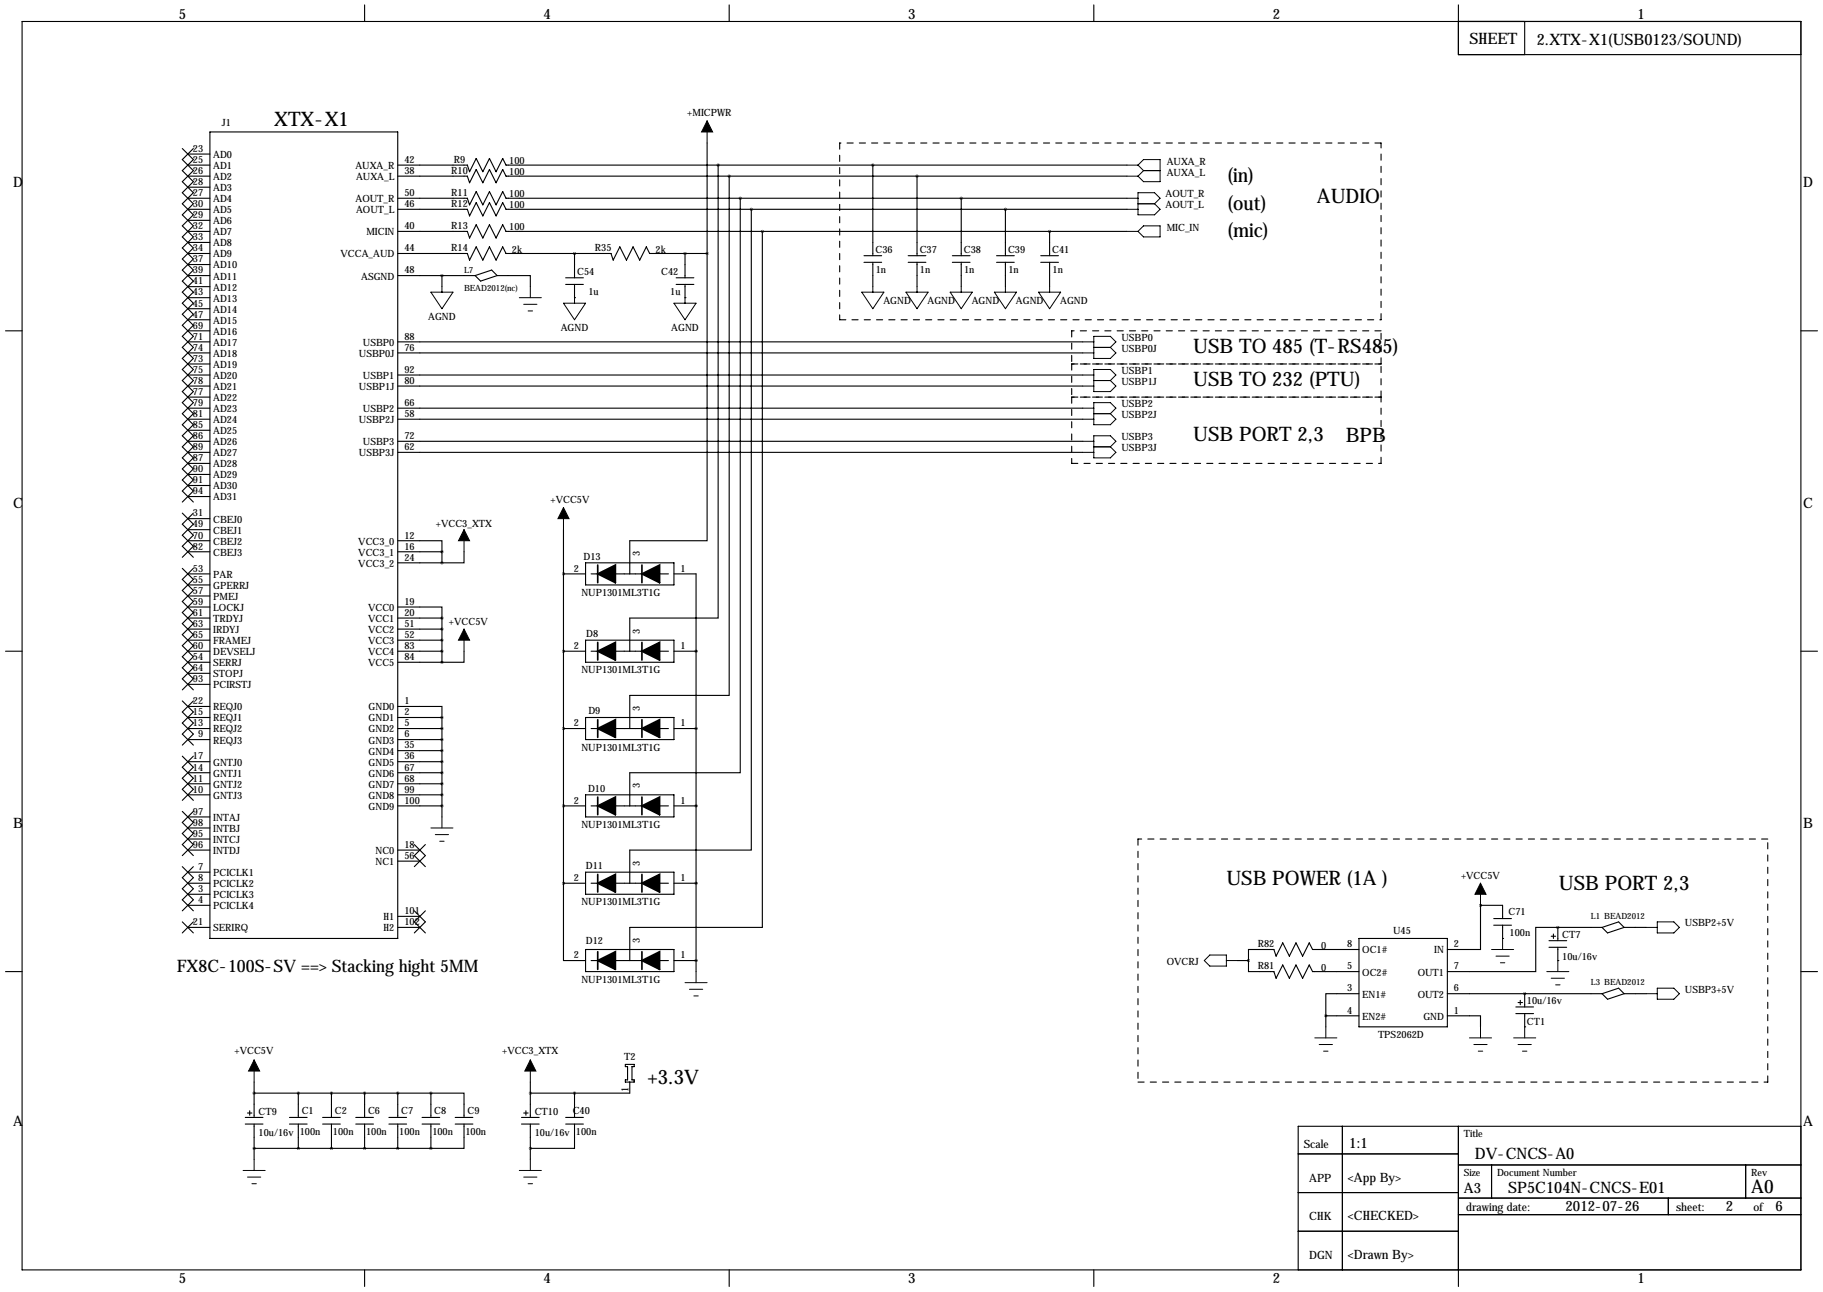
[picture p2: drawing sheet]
<svg xmlns="http://www.w3.org/2000/svg" width="419mm" height="297mm" viewBox="0 0 419 297" stroke-linecap="round" stroke-linejoin="round" font-family="sans-serif">
<g fill="none" stroke="#000" stroke-width=".25">
<path d="M5.1 4.9h408.9v287.1h-408.9zM83.8 1.1v3.8M167.6 1.1v3.8M251.5 1.1v3.8M335.3 1.1v11.5h78.7M350.5 4.9v7.7M41.9 34.1l2.5 2.6-2.5 2.5 2.5 2.6-2.5 2.5 2.5 2.5-2.5 2.6 2.5 2.5-2.5 2.6 2.5 2.5-2.5 2.5 2.5 2.6-2.5 2.5 2.5 2.6-2.5 2.5 2.5 2.5-2.5 2.6 2.5 2.5-2.5 2.6 2.5 2.5-2.5 2.5 2.5 2.6-2.5 2.5 2.5 2.6-2.5 2.5 2.5 2.5-2.5 2.6 2.5 2.5-2.5 2.6 2.5 2.5-2.5 2.5 2.5 2.6-2.5 2.5M43.2 35.4h5.1M43.2 38h5.1M44.4 34.1l-2.5 2.6 2.5 2.5-2.5 2.6 2.5 2.5-2.5 2.5 2.5 2.6-2.5 2.5 2.5 2.6-2.5 2.5 2.5 2.5-2.5 2.6 2.5 2.5-2.5 2.6 2.5 2.5-2.5 2.5 2.5 2.6-2.5 2.5 2.5 2.6-2.5 2.5 2.5 2.5-2.5 2.6 2.5 2.5-2.5 2.6 2.5 2.5-2.5 2.5 2.5 2.6-2.5 2.5 2.5 2.6-2.5 2.5 2.5 2.5-2.5 2.6 2.5 2.5M48.3 30.3h43.1v185.5h-43.1zM91.4 38h16l.5 1.5 1.6-3.1 1.5 3.1 1.5-3.1 1.5 3.1 1.6-3.1 .7 1.6h142.8"/>
<path d="M162.6 32.9v25.4M165.1 38v104.1h-20.3v7.6M200.7 38v20.8M43.2 40.5h5.1M43.2 43h5.1M43.2 45.6h5.1M43.2 48.1h5.1M43.2 50.7h5.1M43.2 53.2h5.1M43.2 55.7h5.1M43.2 58.3h5.1M91.4 40.5h16l.5 1.5 1.6-3 1.5 3 1.5-3 1.5 3 1.6-3 .7 1.5h142.8"/>
<path d="M91.4 45.6h16l.5 1.5 1.6-3 1.5 3 1.5-3 1.5 3 1.6-3 .7 1.5h142.8M91.4 48.1h16l.5 1.5 1.6-3 1.5 3 1.5-3 1.5 3 1.6-3 .7 1.5h142.8M91.4 53.2h16l.5 1.5 1.6-3 1.5 3 1.5-3 1.5 3 1.6-3 .7 1.5h142.8M91.4 58.3h16l.5 1.5 1.6-3 1.5 3 1.5-3 1.5 3 1.6-3 .7 1.5h24.2l.5 1.5 1.5-3 1.5 3 1.5-3 1.6 3 1.5-3 .8 1.5h13.2M132.1 58.3v5.6M157.5 58.3v5.6M162.6 58.3v66h-17.8v7.6M167.6 40.5v119.4h-22.8v7.6M170.2 45.6v132.1h-25.4v7.6M172.7 48.1v147.3h-27.9v7.7M175.3 53.2v160h-30.5v7.6M198.6 58.8h4.1"/>
<path d="M208.8 58.8h4.1M210.8 40.5v18.3M218.9 58.8h4.1M221 45.6v13.2M229.1 58.8h4.1M231.1 48.1v10.7M239.3 58.8h4M241.3 53.2v5.6M1.3 76.1h3.8M43.2 76.1h5.1M43.2 60.8h5.1M43.2 63.4h5.1"/>
<path d="M43.2 65.9h5.1M43.2 68.4h5.1M43.2 71h5.1M43.2 73.5h5.1M43.2 78.6h5.1M91.4 63.4h17.8M91.4 78.6h157.5M101.6 63.4v2.5M109.2 63.4l3.8-1.3 1.3 1.3M109.2 63.4l1.3 1.2 3.8-1.2M114.3 63.4h7.6v2.5M130 65.4h4.1"/>
<path d="M130 63.9h4.1M132.1 68.4h.1M132.1 65.4v3M155.4 65.4h4.1M155.4 63.9h4.1M157.5 68.4h.1M157.5 65.4v3M198.6 60.3h4.1M200.7 60.3v5.6M208.8 60.3h4.1M210.8 60.3v5.6M218.9 60.3h4.1"/>
<path d="M221 60.3v5.6M229.1 60.3h4.1M231.1 60.3v5.6M239.3 60.3h4M241.3 60.3v5.6M414 76.1h3.8M43.2 81.1h5.1M43.2 83.7h5.1M43.2 86.2h5.1M43.2 88.8h5.1M43.2 91.3h5.1M43.2 93.8h5.1"/>
<path d="M43.2 96.4h5.1M43.2 98.9h5.1M91.4 81.1h157.5M91.4 86.2h157.5M91.4 88.8h157.5M91.4 93.8h157.5M91.4 96.4h157.5M41.9 118l2.5 2.5-2.5 2.5 2.5 2.6-2.5 2.5M43.2 101.5h5.1M43.2 104h5.1M43.2 106.5h5.1M43.2 109.1h5.1"/>
<path d="M43.2 111.6h5.1M43.2 114.2h5.1M43.2 119.2h5.1M44.4 118l-2.5 2.5 2.5 2.5-2.5 2.6 2.5 2.5M91.4 101.5h157.5M91.4 104h157.5M41.9 130.7l2.5 2.5-2.5 2.5 2.5 2.6-2.5 2.5 2.5 2.6-2.5 2.5 2.5 2.5-2.5 2.6 2.5 2.5-2.5 2.6 2.5 2.5M43.2 121.8h5.1M43.2 124.3h5.1M43.2 126.9h5.1M43.2 131.9h5.1M43.2 134.5h5.1"/>
<path d="M43.2 137h5.1M43.2 139.6h5.1M44.4 130.7l-2.5 2.5 2.5 2.5-2.5 2.6 2.5 2.5-2.5 2.6 2.5 2.5-2.5 2.5 2.5 2.6-2.5 2.5 2.5 2.6-2.5 2.5M91.4 139.6h10.2v2.5M91.4 124.3h10.2v2.6M91.4 126.9h10.2M91.4 129.4h10.2M101.6 126.9v2.5M106.7 126.9v2.5h-5.1M129.5 131.9h.1M129.5 131.9h5.1M129.5 121.8v99h5.1"/>
<path d="M134.6 129.4h20.3v5.1h-20.3zM135.9 131.9h1.5M141.5 131.9h6.1M151.6 131.9h2.1M154.9 131.9h5.1v91.5M1.3 149.7h3.8M43.2 149.7h5.1M43.2 142.1h5.1M43.2 144.6h5.1M43.2 147.2h5.1M43.2 152.3h5.1M43.2 154.8h5.1"/>
<path d="M43.2 157.3h5.1M91.4 149.7h10.2M91.4 142.1h10.2M91.4 144.6h10.2M91.4 147.2h10.2M91.4 152.3h10.2M101.6 142.1v10.2M106.7 149.7v2.6h-5.1M129.5 149.7h.1M129.5 149.7h5.1M134.6 147.2h20.3v5.1h-20.3zM135.9 149.7h1.5"/>
<path d="M141.5 149.7h6.1M151.6 149.7h2.1M154.9 149.7h5.1M160 149.7h.1M414 149.7h3.8M41.9 173.8l2.5 2.6-2.5 2.5 2.5 2.6-2.5 2.5M41.9 161.1l2.5 2.6-2.5 2.5 2.5 2.6-2.5 2.5M43.2 162.4h5.1M43.2 165h5.1M43.2 167.5h5.1M43.2 170h5.1M43.2 175.1h5.1"/>
<path d="M43.2 177.7h5.1M44.4 173.8l-2.5 2.6 2.5 2.5-2.5 2.6 2.5 2.5M44.4 161.1l-2.5 2.6 2.5 2.5-2.5 2.6 2.5 2.5M91.4 162.4h10.2v2.6M91.4 165h10.2M91.4 167.5h10.2M91.4 170h10.2M91.4 175.1h10.2M91.4 177.7h10.2M91.4 172.6h10.2M101.6 165v22.8M129.5 167.5h.1"/>
<path d="M129.5 167.5h5.1M134.6 165h20.3v5h-20.3zM135.9 167.5h1.5M141.5 167.5h6.1M151.6 167.5h2.1M154.9 167.5h5.1M160 167.5h.1M41.9 199.2l2.5 2.6-2.5 2.5 2.5 2.6-2.5 2.5M41.9 186.5l2.5 2.6-2.5 2.5 2.5 2.6-2.5 2.5M43.2 180.2h5.1M43.2 182.7h5.1M43.2 187.8h5.1"/>
<path d="M43.2 190.4h5.1M43.2 192.9h5.1M43.2 195.4h5.1M44.4 199.2l-2.5 2.6 2.5 2.5-2.5 2.6 2.5 2.5M44.4 186.5l-2.5 2.6 2.5 2.5-2.5 2.6 2.5 2.5M91.4 180.2h10.2M91.4 182.7h10.2M91.4 195.4h5.1M91.4 185.3h10.2M91.4 198h5.1M95.2 194.2l2.6 2.5-2.6 2.5M97.8 194.2l-2.6 2.5 2.6 2.5"/>
<path d="M129.5 185.3h.1M129.5 185.3h5.1M134.6 182.7h20.3v5.1h-20.3zM135.9 185.3h1.5M141.5 185.3h6.1M151.6 185.3h2.1M154.9 185.3h5.1M160 185.3h.1M41.9 211.9l2.5 2.6M43.2 200.5h5.1M43.2 203.1h5.1M43.2 205.6h5.1"/>
<path d="M43.2 208.1h5.1M43.2 213.2h5.1M44.4 211.9l-2.5 2.6M91.4 213.2h5.1M91.4 210.7h5.1M95.2 209.4l2.6 2.5-2.6 2.6M97.8 209.4l-2.6 2.5 2.6 2.6M129.5 203.1h.1M129.5 203.1h5.1M134.6 218.3h20.3v5.1h-20.3zM134.6 200.5h20.3v5.1h-20.3zM135.9 203.1h1.5"/>
<path d="M141.5 203.1h6.1M151.6 203.1h2.1M154.9 203.1h5.1M160 203.1h.1M312.4 218.3h-10.6l-.8-1.5-1.5 3-1.6-3-1.5 3-1.5-3-1.5 3-.5-1.5h-5.9v2.5M312.4 215.8h20.3v20.3h-20.3zM340.4 208.1h.1M340.4 208.1v10.2h-7.7M340.4 208.1h5v3.1M343.4 212.7h4.1M343.4 211.2h4.1M345.4 215.8h.1"/>
<path d="M345.4 212.7v3.1M356.1 216.3h4.1M356.1 217.8h4.1M356.6 215.3h1M357.1 214.7v1.1M358.1 213.2h-5v10.2h-20.4M358.1 213.2h.1M358.1 213.2h10.2M358.1 213.2v3.1M358.1 217.8v3M368.3 213.2l3.8-1.3 1.3 1.3M368.3 213.2l1.3 1.3 3.8-1.3"/>
<path d="M373.4 213.2h5.1M1.3 223.4h3.8M135.9 220.8h1.5M141.5 220.8h6.1M151.6 220.8h2.1M154.9 220.8h5.1M160 220.8h.1M284.5 220.8h2.5M287 220.8v2.6h5.9l.5 1.5 1.5-3 1.5 3 1.5-3 1.6 3 1.5-3 .8 1.5h10.6M304.8 233.5h7.6M304.8 233.5v2.6M312.4 228.5h-7.6v5"/>
<path d="M332.7 233.5h7.7v2.6M332.7 228.5h35.6M348.5 231.5h4.1M348.5 233h4.1M349 230.5h1M349.5 230v1M350.5 236.1h.1M350.5 228.5h.1M350.5 228.5v3M350.5 233v3.1M358.1 220.8h.1M368.3 228.5l3.8-1.3 1.3 1.3"/>
<path d="M368.3 228.5l1.3 1.2 3.8-1.2M373.4 228.5h5.1M414 223.4h3.8M56.4 258.4h4.1M56.4 256.9h4.1M56.9 255.9h1M57.4 255.4v1M58.4 248.8v8.1M58.4 258.4v8.2M58.4 251.3h40.7M66.5 258.4h4.1M66.5 256.9h4.1"/>
<path d="M68.6 251.3v5.6M68.6 258.4v5.6M74.2 258.4h4M74.2 256.9h4M76.2 251.3v5.6M76.2 258.4v5.6M81.8 258.4h4.1M81.8 256.9h4.1M83.8 251.3v5.6M83.8 258.4v5.6M89.4 258.4h4.1M89.4 256.9h4.1"/>
<path d="M91.4 251.3v5.6M91.4 258.4v5.6M97 258.4h4.1M97 256.9h4.1M99.1 251.3h7.6v5.6M99.1 251.3v5.6M99.1 258.4v5.6M104.6 258.4h4.1M104.6 256.9h4.1M106.7 258.4v5.6h-7.6M119.9 258.4h4.1M119.9 256.9h4.1"/>
<path d="M120.4 255.9h1M120.9 255.4v1M121.9 248.8v8.1M121.9 258.4v8.2M130 258.4h4.1M130 256.9h4.1M132.1 258.4v5.6h-10.2M132.1 251.3v5.6M143.8 244.7h2v.5h-.5v3.1h.5v.5h-2v-.5h.5v-3.1h-.5zM144.8 248.8v2.5h-22.9M308.6 258.9v33.1M335.3 258.9v36.9"/>
<path d="M414 258.9h-115.6v33.1M58.4 264h40.7M298.4 274.2h36.9M298.4 265.3h36.9M335.3 279.3h78.7M335.3 275.4h78.7M335.3 267.8h78.7M342.9 267.8v7.6M383.5 275.4v3.9M401.3 267.8v7.6M83.8 292v3.8M167.6 292v3.8"/>
<path d="M251.5 292v3.8M298.4 283.1h36.9"/>
</g>
<g fill="none" stroke="#000" stroke-width=".25" stroke-dasharray="1.4 1.4">
<path d="M193 32.9v40.6M317.5 32.9h-124.5M193 73.5h124.5M246.4 76.1v7.6M317.5 73.5v-40.6M317.5 76.1h-71.1M246.4 83.7v7.6M246.4 91.3h71.1M246.4 91.3v15.2M246.4 83.7h71.1M317.5 91.3v-7.6M317.5 83.7h-71.1"/>
<path d="M317.5 91.3h-71.1M317.5 83.7v-7.6M246.4 106.5h71.1M317.5 106.5v-15.2M261.6 192.9v55.9M406.4 192.9h-144.8M261.6 248.8h144.8M406.4 248.8v-55.9"/>
</g>
<path d="M137.4 131.9l4.1-2v4.1zM147.6 131.9l4-2v4.1zM137.4 149.7l4.1-2v4.1zM147.6 149.7l4-2v4.1zM137.4 167.5l4.1-2v4zM147.6 167.5l4-2v4zM137.4 185.3l4.1-2.1v4.1zM147.6 185.3l4-2.1v4.1zM137.4 203.1l4.1-2.1v4.1zM147.6 203.1l4-2.1v4.1zM137.4 220.8l4.1-2v4.1zM147.6 220.8l4-2v4.1z" fill="#000" stroke="#000" stroke-width=".38"/>
<path d="M137.4 129.9v4.1M147.6 129.9v4.1M137.4 147.7v4.1M147.6 147.7v4.1M137.4 165.5v4M147.6 165.5v4M137.4 183.2v4.1M147.6 183.2v4.1M137.4 201v4.1M137.4 218.8v4.1M147.6 201v4.1M147.6 218.8v4.1" fill="none" stroke="#000" stroke-width=".38"/>
<g fill="none" stroke="#000" stroke-width=".23">
<path d="M162.6 27.8v5.1M259.1 38h2.5M261.6 38l1.3-1.3h3.8v5.1h-3.8l-1.3-1.3M261.6 38l1.3 1.2M262.9 39.2h3.8M262.9 39.2l-1.3 1.3M259.1 53.2h2.5M259.1 45.6h2.5M259.1 48.1h2.5M259.1 40.5h2.5M261.6 53.2l1.3-1.3h3.8v2.6h-3.8zM261.6 44.3h3.8l1.3 1.3-1.3 1.2 1.3 1.3-1.3 1.3h-3.8z"/>
<path d="M261.6 46.8h3.8M99.1 67.2h5l-2.5 3.8zM101.6 65.9v1.3M119.4 68.4h5.1M120.4 70h3M121.4 71.5h1M121.9 65.9v2.5M129.5 69.7h5.1l-2.5 3.8zM132.1 68.4v1.3M154.9 69.7h5.1l-2.5 3.8zM157.5 68.4v1.3M198.1 67.2h5.1l-2.5 3.8z"/>
<path d="M200.7 65.9v1.3M208.3 67.2h5.1l-2.6 3.8zM210.8 65.9v1.3M218.4 67.2h5.1l-2.5 3.8zM221 65.9v1.3M228.6 67.2h5.1l-2.6 3.8zM231.1 65.9v1.3M238.8 67.2h5l-2.5 3.8zM241.3 65.9v1.3M248.9 78.6h2.6M251.5 77.3h3.8l1.2 1.3-1.2 1.3 1.2 1.2-1.2 1.3h-3.8zM251.5 79.9h3.8"/>
<path d="M248.9 81.1h2.6M248.9 86.2h2.6M248.9 88.8h2.6M248.9 93.8h2.6M248.9 96.4h2.6M251.5 84.9h3.8l1.2 1.3-1.2 1.3 1.2 1.3-1.2 1.2h-3.8zM251.5 92.6h3.8l1.2 1.2-1.2 1.3 1.2 1.3-1.2 1.2h-3.8zM251.5 87.5h3.8M251.5 95.1h3.8M129.5 116.7v5.1M248.9 101.5h2.6M248.9 104h2.6"/>
<path d="M251.5 100.2h3.8l1.2 1.3-1.2 1.2 1.2 1.3-1.2 1.3h-3.8zM251.5 102.7h3.8M106.7 121.8v5.1M106.7 144.6v5.1M99.1 190.4h5M100.1 191.9h3M101.1 193.4h1M101.6 187.8v2.6M340.4 203.1v5M342.9 218.3h5.1M343.9 219.8h3.1M345.4 215.8v2.5"/>
<path d="M378.5 213.2h2.5M381 211.9h3.8l1.3 1.3-1.3 1.3h-3.8zM157.5 225.9h5.1M158.5 227.4h3M159.5 229h1M160 223.4v2.5M276.9 220.8l1.2-1.2h3.8v2.5h-3.8zM281.9 220.8h2.6M302.3 238.6h5M304.8 236.1v2.5M337.8 238.6h5.1M340.4 236.1v2.5"/>
<path d="M344.9 221.3h1M348 238.6h5.1M350.5 236.1v2.5M355.6 223.4h5.1M356.6 224.9h3.1M357.6 226.4h1M358.1 220.8v2.6M378.5 228.5h2.5M381 227.2h3.8l1.3 1.3-1.3 1.2h-3.8zM58.4 243.7v5.1M121.9 243.7v5.1M303.3 240.1h3"/>
<path d="M304.3 241.7h1M338.8 240.1h3.1M339.9 241.7h1M349 240.1h3M350 241.7h1M55.9 269.1h5.1M56.9 270.6h3M57.9 272.1h1M58.4 266.6v2.5M119.4 269.1h5.1M120.4 270.6h3M121.4 272.1h1"/>
<path d="M121.9 266.6v2.5"/>
</g>
<path d="M162.6 27.8l1.2 2.5h-2.5zM129.5 116.7l1.3 2.5h-2.5zM106.7 121.8l1.2 2.5h-2.5zM106.7 144.6l1.2 2.6h-2.5zM340.4 203.1l1.2 2.5h-2.5zM58.4 243.7l1.3 2.5h-2.6zM121.9 243.7l1.3 2.5h-2.6z" fill="#000" stroke="#000" stroke-width=".23"/>
<path d="M91.4 251.3a.05 .05 0 0 0 .1 0 .05 .05 0 0 0-.1 0zM91.4 264a.05 .05 0 0 0 .1 0 .05 .05 0 0 0-.1 0zM99 251.3a.05 .05 0 0 0 .1 0 .05 .05 0 0 0-.1 0zM99 264a.05 .05 0 0 0 .1 0 .05 .05 0 0 0-.1 0zM200.6 38a.05 .05 0 0 0 .1 0 .05 .05 0 0 0-.1 0zM231.1 48.1a.05 .05 0 0 0 .1 0 .05 .05 0 0 0-.1 0zM167.6 40.5a.05 .05 0 0 0 .1 0 .05 .05 0 0 0-.1 0zM175.2 53.2a.05 .05 0 0 0 .1 0 .05 .05 0 0 0-.1 0zM358.1 213.2a.05 .05 0 0 0 .1 0 .05 .05 0 0 0-.1 0zM129.5 149.7a.05 .05 0 0 0 .1 0 .05 .05 0 0 0-.1 0zM129.5 167.5a.05 .05 0 0 0 .1 0 .05 .05 0 0 0-.1 0zM129.5 185.3a.05 .05 0 0 0 .1 0 .05 .05 0 0 0-.1 0zM129.5 203.1a.05 .05 0 0 0 .1 0 .05 .05 0 0 0-.1 0zM129.5 131.9a.05 .05 0 0 0 .1 0 .05 .05 0 0 0-.1 0zM162.5 58.3a.05 .05 0 0 0 .1 0 .05 .05 0 0 0-.1 0zM340.3 208.1a.05 .05 0 0 0 .1 0 .05 .05 0 0 0-.1 0z" fill="#000" stroke="#000" stroke-width=".63"/>
<g font-size="4.6">
<text x="63.1" y="28.9">XTX-X1</text>
<text x="282.2" y="41.8">(in)</text>
<text x="302.8" y="46.6">AUDIO</text>
<text x="282.2" y="48.4">(out)</text>
<text x="282.2" y="54.5">(mic)</text>
<text x="274.3" y="81.1">USB TO 485 (T-RS485)</text>
<text x="274.3" y="88.8">USB TO 232 (PTU)</text>
<text x="274.3" y="101.5">USB PORT 2,3</text>
<text x="309.4" y="101.7">BPB</text>
<text x="281.9" y="203.6">USB POWER (1A )</text>
<text x="358.4" y="204.6">USB PORT 2,3</text>
<text x="148.8" y="249.3">+3.3V</text>
</g>
<text font-size="4.3" x="402.6" y="274.2">A0</text>
<text font-size="4" x="40.6" y="223.4">FX8C-100S-SV ==&gt; Stacking hight 5MM</text>
<g font-size="3.6">
<text x="337.8" y="10">SHEET</text>
<text x="353.3" y="10.3">2.XTX-X1(USB0123/SOUND)</text>
<text x="339.1" y="266.6">DV-CNCS-A0</text>
<text x="346.7" y="274.2">SP5C104N-CNCS-E01</text>
</g>
<g font-size="3.3">
<text x="41.1" y="4.4">5</text>
<text x="125" y="4.4">4</text>
<text x="208.8" y="4.4">3</text>
<text x="292.6" y="4.4">2</text>
<text x="376.4" y="4.4">1</text>
<text x="3" y="43">D</text>
<text x="414.5" y="43">D</text>
<text x="3" y="116.7">C</text>
<text x="414.5" y="116.7">C</text>
<text x="3" y="190.4">B</text>
<text x="414.5" y="190.4">B</text>
<text x="3" y="258.9">A</text>
<text x="414.5" y="258.9">A</text>
<text x="310.1" y="264">1:1</text>
<text x="336.5" y="274.2">A3</text>
<text x="359.9" y="278.5">2012-07-26</text>
<text x="396.7" y="278.5">2</text>
<text x="408.2" y="278.5">6</text>
<text x="41.1" y="295">5</text>
<text x="125" y="295">4</text>
<text x="208.8" y="295">3</text>
<text x="292.6" y="295">2</text>
<text x="376.4" y="295">1</text>
</g>
<g font-size="3">
<text x="309.9" y="271.6">&lt;App By&gt;</text>
<text x="309.9" y="280.5">&lt;CHECKED&gt;</text>
<text x="309.9" y="289.4">&lt;Drawn By&gt;</text>
</g>
<g font-size="2.6">
<text x="299.7" y="264">Scale</text>
<text x="301" y="271.6">APP</text>
<text x="301" y="280.5">CHK</text>
<text x="337.1" y="278.5">drawing date:</text>
<text x="385.3" y="278.5">sheet:</text>
<text x="403.1" y="278.5">of</text>
<text x="301" y="289.4">DGN</text>
</g>
<g font-size="2.3">
<text x="51" y="29.1">J1</text>
<text x="158" y="26.8">+MICPWR</text>
<text x="44.4" y="34.9">23</text>
<text x="44.4" y="37.5">25</text>
<text x="44.4" y="40">26</text>
<text x="49" y="36.3">AD0</text>
<text x="49" y="38.9">AD1</text>
<text x="49" y="41.4">AD2</text>
<text x="81.7" y="38.9">AUXA_R</text>
<text x="81.8" y="41.4">AUXA_L</text>
<text x="93" y="37.5">42</text>
<text x="93" y="40">38</text>
<text x="103.8" y="40">R10</text>
<text x="104.3" y="37.5">R9</text>
<text x="117.1" y="37.7">100</text>
<text x="117.1" y="40.3">100</text>
<text x="268.2" y="40.5">AUXA_L</text>
<text x="268.2" y="38">AUXA_R</text>
<text x="44.4" y="42.5">28</text>
<text x="44.4" y="45.1">27</text>
<text x="44.4" y="47.6">30</text>
<text x="49" y="43.9">AD3</text>
<text x="49" y="46.5">AD4</text>
<text x="81.7" y="46.5">AOUT_R</text>
<text x="93" y="45.1">50</text>
<text x="93" y="47.6">46</text>
<text x="103.8" y="45.1">R11</text>
<text x="103.8" y="47.6">R12</text>
<text x="117.1" y="45.4">100</text>
<text x="117.1" y="47.9">100</text>
<text x="268" y="45.3">AOUT_R</text>
<text x="268" y="47.9">AOUT_L</text>
<text x="44.4" y="50.2">29</text>
<text x="44.4" y="52.7">32</text>
<text x="49" y="49">AD5</text>
<text x="49" y="51.6">AD6</text>
<text x="81.9" y="49">AOUT_L</text>
<text x="93" y="52.7">40</text>
<text x="103.8" y="52.7">R13</text>
<text x="117.1" y="53">100</text>
<text x="268.2" y="53.2">MIC_IN</text>
<text x="44.4" y="55.2">33</text>
<text x="44.4" y="57.8">34</text>
<text x="49" y="54.1">AD7</text>
<text x="49" y="56.6">AD8</text>
<text x="49" y="59.2">AD9</text>
<text x="78.3" y="59.2">VCCA_AUD</text>
<text x="84.2" y="54.1">MICIN</text>
<text x="93" y="57.8">44</text>
<text x="103.8" y="57.8">R14</text>
<text x="117.7" y="58.1">2k</text>
<text x="136.8" y="57.8">R35</text>
<text x="150.7" y="58.1">2k</text>
<text x="201.3" y="58.1">C36</text>
<text x="211.4" y="58.1">C37</text>
<text x="221.6" y="58.1">C38</text>
<text x="231.8" y="58.1">C39</text>
<text x="241.9" y="58.1">C41</text>
<text x="44.4" y="60.3">37</text>
<text x="44.4" y="62.9">39</text>
<text x="44.4" y="65.4">41</text>
<text x="49" y="61.7">AD10</text>
<text x="49" y="64.3">AD11</text>
<text x="83" y="64.3">ASGND</text>
<text x="93" y="62.9">48</text>
<text x="132.7" y="63.1">C54</text>
<text x="152" y="63.1">C42</text>
<text x="201.3" y="62.9">1n</text>
<text x="211.5" y="62.9">1n</text>
<text x="221.7" y="62.9">1n</text>
<text x="231.8" y="62.9">1n</text>
<text x="242" y="62.9">1n</text>
<text x="44.4" y="67.9">43</text>
<text x="44.4" y="70.5">45</text>
<text x="49" y="66.8">AD12</text>
<text x="49" y="69.3">AD13</text>
<text x="49" y="71.9">AD14</text>
<text x="135.3" y="67.9">1u</text>
<text x="154.1" y="67.9">1u</text>
<text x="203.1" y="70">AGND</text>
<text x="213.2" y="70">AGND</text>
<text x="223.4" y="70">AGND</text>
<text x="233.6" y="70">AGND</text>
<text x="243.7" y="70">AGND</text>
<text x="44.4" y="73">47</text>
<text x="44.4" y="75.6">69</text>
<text x="49" y="74.4">AD15</text>
<text x="49" y="77">AD16</text>
<text x="98.4" y="73.5">AGND</text>
<text x="128.9" y="76.1">AGND</text>
<text x="154.3" y="76.1">AGND</text>
<text x="44.4" y="78.1">71</text>
<text x="44.4" y="80.6">74</text>
<text x="44.4" y="83.2">73</text>
<text x="49" y="79.5">AD17</text>
<text x="49" y="82">AD18</text>
<text x="82.5" y="82">USBP0J</text>
<text x="83.4" y="79.5">USBP0</text>
<text x="93" y="78.1">88</text>
<text x="93" y="80.6">76</text>
<text x="257.8" y="78.3">USBP0</text>
<text x="257.8" y="80.9">USBP0J</text>
<text x="44.4" y="85.7">75</text>
<text x="44.4" y="88.3">78</text>
<text x="49" y="84.6">AD19</text>
<text x="49" y="87.1">AD20</text>
<text x="49" y="89.7">AD21</text>
<text x="82.5" y="89.7">USBP1J</text>
<text x="83.4" y="87.1">USBP1</text>
<text x="93" y="85.7">92</text>
<text x="93" y="88.3">80</text>
<text x="257.8" y="86">USBP1</text>
<text x="257.8" y="88.5">USBP1J</text>
<text x="44.4" y="90.8">77</text>
<text x="44.4" y="93.3">79</text>
<text x="44.4" y="95.9">81</text>
<text x="49" y="92.2">AD22</text>
<text x="49" y="94.7">AD23</text>
<text x="83.4" y="94.7">USBP2</text>
<text x="93" y="93.3">66</text>
<text x="93" y="95.9">58</text>
<text x="257.8" y="93.6">USBP2</text>
<text x="44.4" y="98.4">85</text>
<text x="44.4" y="101">86</text>
<text x="49" y="97.3">AD24</text>
<text x="49" y="99.8">AD25</text>
<text x="82.5" y="97.3">USBP2J</text>
<text x="93" y="101">72</text>
<text x="257.8" y="96.1">USBP2J</text>
<text x="257.8" y="101.2">USBP3</text>
<text x="44.4" y="103.5">89</text>
<text x="44.4" y="106">87</text>
<text x="49" y="102.4">AD26</text>
<text x="49" y="104.9">AD27</text>
<text x="49" y="107.4">AD28</text>
<text x="82.5" y="104.9">USBP3J</text>
<text x="83.4" y="102.4">USBP3</text>
<text x="93" y="103.5">62</text>
<text x="257.8" y="103.7">USBP3J</text>
<text x="44.4" y="108.6">90</text>
<text x="44.4" y="111.1">91</text>
<text x="44.4" y="113.7">94</text>
<text x="49" y="110">AD29</text>
<text x="49" y="112.5">AD30</text>
<text x="44.4" y="118.7">31</text>
<text x="49" y="115.1">AD31</text>
<text x="126.6" y="115.7">+VCC5V</text>
<text x="44.4" y="121.3">49</text>
<text x="44.4" y="123.8">70</text>
<text x="49" y="120.1">CBEJ0</text>
<text x="49" y="122.7">CBEJ1</text>
<text x="49" y="125.2">CBEJ2</text>
<text x="82.4" y="125.2">VCC3_0</text>
<text x="93" y="123.8">12</text>
<text x="100.2" y="121.3">+VCC3_XTX</text>
<text x="44.4" y="126.4">82</text>
<text x="44.4" y="131.4">53</text>
<text x="49" y="127.8">CBEJ3</text>
<text x="82.4" y="127.8">VCC3_1</text>
<text x="82.4" y="130.3">VCC3_2</text>
<text x="93" y="126.4">16</text>
<text x="93" y="128.9">24</text>
<text x="131.9" y="131.4">2</text>
<text x="134.2" y="128.7">D13</text>
<text x="147.1" y="127.9" transform="rotate(-90 147.1 127.9)">3</text>
<text x="156.5" y="131.4">1</text>
<text x="44.4" y="134">55</text>
<text x="44.4" y="136.5">57</text>
<text x="49" y="132.8">PAR</text>
<text x="49" y="135.4">GPERRJ</text>
<text x="49" y="137.9">PMEJ</text>
<text x="133.7" y="137">NUP1301ML3T1G</text>
<text x="44.4" y="139.1">59</text>
<text x="44.4" y="141.6">61</text>
<text x="49" y="140.5">LOCKJ</text>
<text x="49" y="143">TRDYJ</text>
<text x="84.6" y="140.5">VCC0</text>
<text x="84.6" y="143">VCC1</text>
<text x="93" y="139.1">19</text>
<text x="93" y="141.6">20</text>
<text x="103.2" y="143.6">+VCC5V</text>
<text x="44.4" y="144.1">63</text>
<text x="44.4" y="146.7">65</text>
<text x="44.4" y="149.2">60</text>
<text x="49" y="145.5">IRDYJ</text>
<text x="49" y="148.1">FRAMEJ</text>
<text x="84.6" y="145.5">VCC2</text>
<text x="84.6" y="148.1">VCC3</text>
<text x="93" y="144.1">51</text>
<text x="93" y="146.7">52</text>
<text x="93" y="149.2">83</text>
<text x="131.9" y="149.2">2</text>
<text x="134.8" y="146.4">D8</text>
<text x="147.1" y="145.7" transform="rotate(-90 147.1 145.7)">3</text>
<text x="156.5" y="149.2">1</text>
<text x="44.4" y="151.8">54</text>
<text x="44.4" y="154.3">64</text>
<text x="49" y="150.6">DEVSELJ</text>
<text x="49" y="153.2">SERRJ</text>
<text x="49" y="155.7">STOPJ</text>
<text x="84.6" y="150.6">VCC4</text>
<text x="84.6" y="153.2">VCC5</text>
<text x="93" y="151.8">84</text>
<text x="133.7" y="154.8">NUP1301ML3T1G</text>
<text x="44.4" y="156.8">93</text>
<text x="44.4" y="161.9">22</text>
<text x="49" y="158.2">PCIRSTJ</text>
<text x="93" y="161.9">1</text>
<text x="44.4" y="164.5">15</text>
<text x="44.4" y="167">13</text>
<text x="49" y="163.3">REQJ0</text>
<text x="49" y="165.9">REQJ1</text>
<text x="84.7" y="163.3">GND0</text>
<text x="84.7" y="165.9">GND1</text>
<text x="93" y="164.5">2</text>
<text x="93" y="167">5</text>
<text x="131.9" y="167">2</text>
<text x="135.3" y="164.2">D9</text>
<text x="147.1" y="163.4" transform="rotate(-90 147.1 163.4)">3</text>
<text x="156.5" y="167">1</text>
<text x="45.5" y="169.5">9</text>
<text x="49" y="168.4">REQJ2</text>
<text x="49" y="170.9">REQJ3</text>
<text x="84.7" y="168.4">GND2</text>
<text x="84.7" y="170.9">GND3</text>
<text x="84.7" y="173.5">GND4</text>
<text x="93" y="169.5">6</text>
<text x="93" y="172.1">35</text>
<text x="133.7" y="172.6">NUP1301ML3T1G</text>
<text x="44.4" y="174.6">17</text>
<text x="44.4" y="177.2">14</text>
<text x="44.4" y="179.7">11</text>
<text x="49" y="176">GNTJ0</text>
<text x="49" y="178.6">GNTJ1</text>
<text x="84.7" y="176">GND5</text>
<text x="84.7" y="178.6">GND6</text>
<text x="93" y="174.6">36</text>
<text x="93" y="177.2">67</text>
<text x="93" y="179.7">68</text>
<text x="44.4" y="182.2">10</text>
<text x="49" y="181.1">GNTJ2</text>
<text x="49" y="183.6">GNTJ3</text>
<text x="84.7" y="181.1">GND7</text>
<text x="84.7" y="183.6">GND8</text>
<text x="93" y="182.2">99</text>
<text x="93" y="184.8">100</text>
<text x="131.9" y="184.8">2</text>
<text x="135.2" y="182">D10</text>
<text x="147.1" y="181.2" transform="rotate(-90 147.1 181.2)">3</text>
<text x="156.5" y="184.8">1</text>
<text x="44.4" y="187.3">97</text>
<text x="44.4" y="189.9">98</text>
<text x="49" y="188.7">INTAJ</text>
<text x="49" y="191.3">INTBJ</text>
<text x="84.7" y="186.2">GND9</text>
<text x="133.7" y="190.4">NUP1301ML3T1G</text>
<text x="44.4" y="192.4">95</text>
<text x="44.4" y="194.9">96</text>
<text x="49" y="193.8">INTCJ</text>
<text x="49" y="196.3">INTDJ</text>
<text x="86.3" y="196.3">NC0</text>
<text x="93" y="194.9">18</text>
<text x="93" y="197.5">56</text>
<text x="45.5" y="200">7</text>
<text x="45.5" y="202.6">8</text>
<text x="49" y="201.4">PCICLK1</text>
<text x="49" y="204">PCICLK2</text>
<text x="86.3" y="198.9">NC1</text>
<text x="131.9" y="202.6">2</text>
<text x="134.7" y="199.8">D11</text>
<text x="147.1" y="199" transform="rotate(-90 147.1 199)">3</text>
<text x="156.5" y="202.6">1</text>
<text x="335.9" y="202">+VCC5V</text>
<text x="45.5" y="205.1">3</text>
<text x="45.5" y="207.6">4</text>
<text x="49" y="206.5">PCICLK3</text>
<text x="49" y="209">PCICLK4</text>
<text x="133.7" y="208.1">NUP1301ML3T1G</text>
<text x="44.4" y="212.7">21</text>
<text x="49" y="214.1">SERIRQ</text>
<text x="88.2" y="211.6">H1</text>
<text x="88.2" y="214.1">H2</text>
<text x="93" y="210.2">101</text>
<text x="93" y="212.7">102</text>
<text x="320.3" y="214.7">U45</text>
<text x="346.8" y="210.5">C71</text>
<text x="347" y="215.3">100n</text>
<text x="359.2" y="215.8">CT7</text>
<text x="387.3" y="213">USBP2+5V</text>
<text x="131.9" y="220.3">2</text>
<text x="134.7" y="217.1">D12</text>
<text x="147.1" y="216.8" transform="rotate(-90 147.1 216.8)">3</text>
<text x="156.5" y="220.3">1</text>
<text x="268.2" y="221.9">OVCRJ</text>
<text x="289.2" y="217.8">R82</text>
<text x="303.7" y="218.1">0</text>
<text x="309.7" y="217.8">8</text>
<text x="313.2" y="219.2">OC1#</text>
<text x="329.7" y="219.2">IN</text>
<text x="334.3" y="217.8">2</text>
<text x="359.2" y="220.6">10u/16v</text>
<text x="133.7" y="225.9">NUP1301ML3T1G</text>
<text x="289.2" y="222.9">R81</text>
<text x="303.7" y="223.2">0</text>
<text x="309.7" y="228">3</text>
<text x="309.7" y="222.9">5</text>
<text x="313.2" y="224.3">OC2#</text>
<text x="325.9" y="224.3">OUT1</text>
<text x="334.3" y="228">6</text>
<text x="334.3" y="222.9">7</text>
<text x="309.7" y="233">4</text>
<text x="313.2" y="229.4">EN1#</text>
<text x="325.9" y="229.4">OUT2</text>
<text x="334.3" y="233">1</text>
<text x="351" y="230.8">10u/16v</text>
<text x="387.3" y="228.2">USBP3+5V</text>
<text x="313.2" y="234.4">EN2#</text>
<text x="316.8" y="238.7">TPS2062D</text>
<text x="327.2" y="234.4">GND</text>
<text x="351" y="235.6">CT1</text>
<text x="53.9" y="242.4">+VCC5V</text>
<text x="115.5" y="242.4">+VCC3_XTX</text>
<text x="143.5" y="243.7">T2</text>
<text x="144.5" y="251" transform="rotate(-90 144.5 251)">1</text>
<text x="59.4" y="256.4">CT9</text>
<text x="69.4" y="256.2">C1</text>
<text x="77" y="256.2">C2</text>
<text x="84.6" y="256.2">C6</text>
<text x="92.2" y="256.2">C7</text>
<text x="99.8" y="256.2">C8</text>
<text x="107.5" y="256.2">C9</text>
<text x="122.9" y="256.4">CT10</text>
<text x="131.7" y="256.2">C40</text>
<text x="59.4" y="261.3">10u/16v</text>
<text x="68.9" y="261">100n</text>
<text x="76.5" y="261">100n</text>
<text x="84.2" y="261">100n</text>
<text x="91.8" y="261">100n</text>
<text x="99.4" y="261">100n</text>
<text x="107" y="261">100n</text>
<text x="122.9" y="261.3">10u/16v</text>
<text x="132.4" y="261">100n</text>
<text x="336.5" y="261.5">Title</text>
<text x="336.5" y="270.4">Size</text>
<text x="344.2" y="270.4">Document Number</text>
<text x="402.6" y="270.4">Rev</text>
</g>
<g font-size="2">
<text x="106.7" y="62.9">L7</text>
<text x="106.7" y="66.9">BEAD2012(nc)</text>
<text x="365.8" y="211.2">L1 BEAD2012</text>
<text x="365.8" y="226.4">L3 BEAD2012</text>
</g>
</svg>
